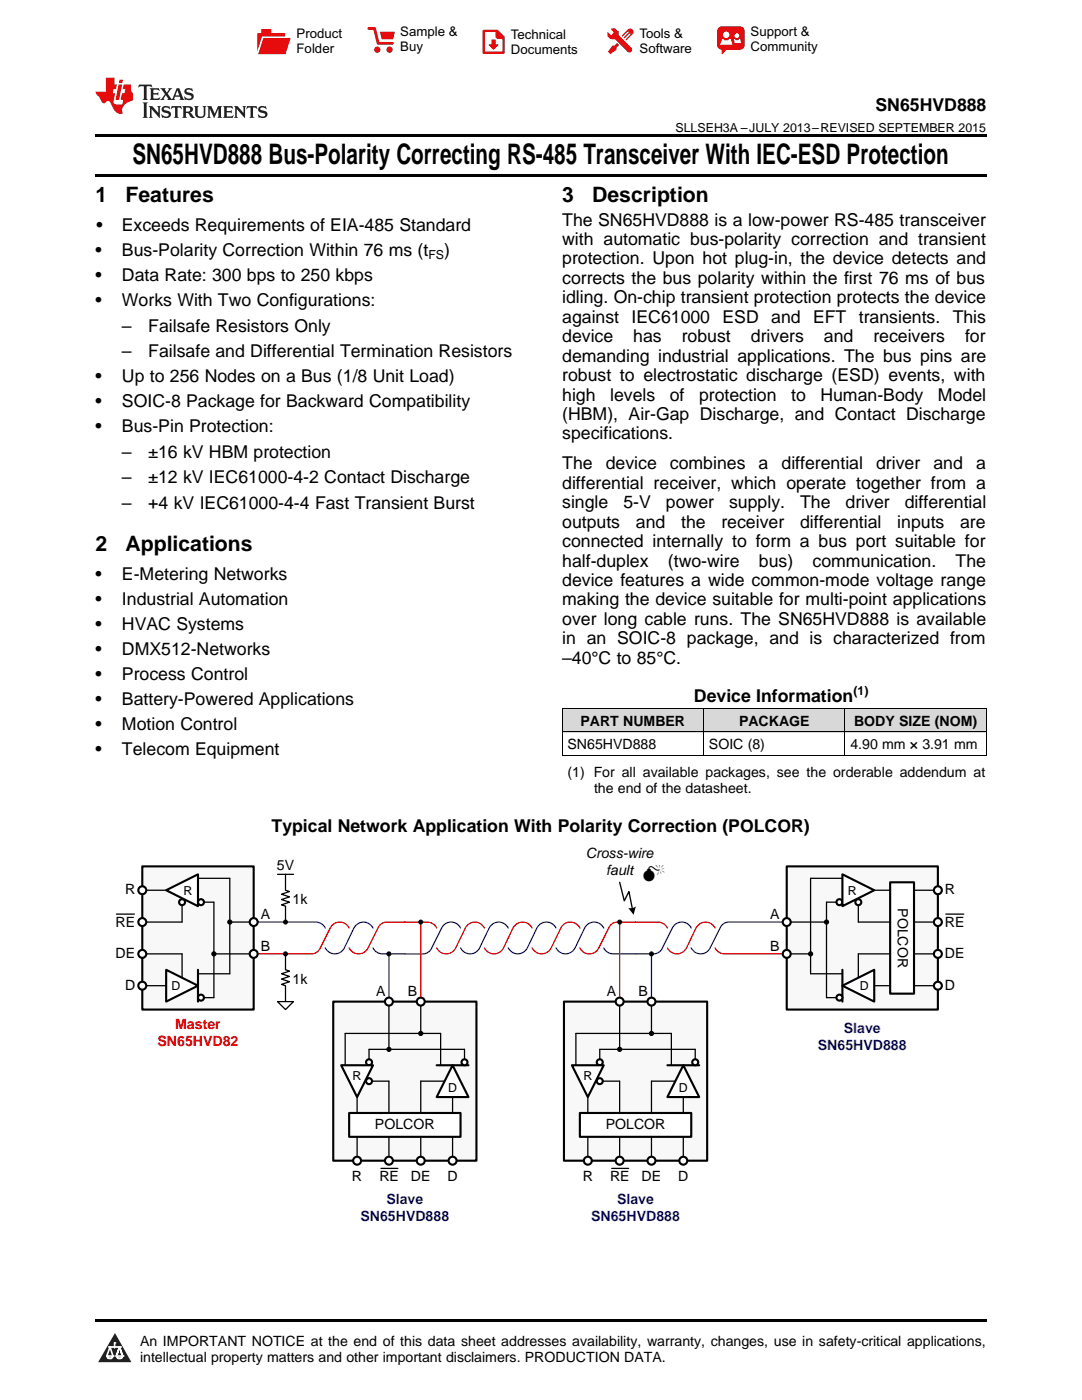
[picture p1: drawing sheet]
<svg xmlns="http://www.w3.org/2000/svg" width="216mm" height="279mm" viewBox="0 0 216 279" stroke-linecap="round" stroke-linejoin="round" font-family="sans-serif">
<g fill="#d8d8d8">
<path d="M112.2 141.5h28.2v4.6h-28.2z"/>
<path d="M140.4 141.5h28.2v4.6h-28.2z"/>
<path d="M168.6 141.5h28.2v4.6h-28.2z"/>
</g>
<path d="M22.9 266l3.3 5.9h-6.6z" fill="#231f20"/>
<path d="M21.3 270.6h1.2l-.3 .5h-.3a.53 .53 0 0 1-.6-.5z" fill-rule="evenodd" fill="#fff"/>
<path d="M21.3 270.6h1.2l-.3 .5h-.3a.53 .53 0 0 1-.6-.5z" fill="none" stroke="#231f20" stroke-width=".33"/>
<path d="M21.3 270.6l1.2 .1-.3 .4h-.5z" fill="none" stroke="#fff" stroke-width=".33"/>
<path d="M22.9 268.9h.1" fill="none" stroke="#fff" stroke-width=".33"/>
<path d="M22.9 268v.9z" fill="#fff"/>
<path d="M22.9 268v.9z" fill="none" stroke="#fff" stroke-width=".33"/>
<circle cx="22.9" cy="268" r=".16" fill="#fff"/>
<path d="M21.8 268.8h.1" fill="none" stroke="#fff" stroke-width=".33"/>
<path d="M21.8 268.8h2.2z" fill="#fff"/>
<path d="M21.8 268.8h2.2z" fill="none" stroke="#fff" stroke-width=".33"/>
<circle cx="24" cy="268.8" r=".16" fill="#fff"/>
<path d="M23.2 270.6h.1" fill="none" stroke="#fff" stroke-width=".33"/>
<path d="M23.8 268.8l-.6 1.8z" fill="#fff"/>
<path d="M23.8 268.8l-.6 1.8z" fill="none" stroke="#fff" stroke-width=".33"/>
<path d="M23.8 268.8l.7 1.8z" fill="#fff"/>
<path d="M23.8 268.8l.7 1.8z" fill="none" stroke="#fff" stroke-width=".33"/>
<path d="M24.4 270.6h.1" fill="none" stroke="#fff" stroke-width=".33"/>
<circle cx="21.3" cy="270.6" r=".16" fill="#fff"/>
<path d="M22 268.8l-.7 1.8z" fill="#fff"/>
<path d="M22 268.8l-.7 1.8z" fill="none" stroke="#fff" stroke-width=".33"/>
<path d="M22 268.8l.5 1.8z" fill="#fff"/>
<path d="M22 268.8l.5 1.8z" fill="none" stroke="#fff" stroke-width=".33"/>
<circle cx="22.5" cy="270.6" r=".16" fill="#fff"/>
<path d="M23.3 270.6h1.2a.63 .63 0 0 1-.6 .5 .63 .63 0 0 1-.6-.5z" fill-rule="evenodd" fill="#fff"/>
<path d="M23.3 270.6h1.2a.63 .63 0 0 1-.6 .5 .63 .63 0 0 1-.6-.5z" fill="none" stroke="#231f20" stroke-width=".33"/>
<path d="M23.3 270.6h1.2l-.4 .5h-.5z" fill="none" stroke="#fff" stroke-width=".33"/>
<path d="M23.2 270.6h.1" fill="none" stroke="#fff" stroke-width=".33"/>
<circle cx="24.5" cy="270.6" r=".16" fill="#fff"/>
<path d="M19 263.2h177.8v.5h-177.8z" fill="#000"/>
<path d="M57 174.5v9.5M57 190.4v9.5" fill="none" stroke="#000" stroke-width=".25"/>
<path d="M69.7 185.2a2.09 2.09 0 0 0-1.9-1.2 2.09 2.09 0 0 0-1.9 1.2l-2 4a1.89 1.89 0 0 1-1.8 1.2h-11.5M84 184v15.9M87.1 185.2a2.08 2.08 0 0 0-2-1.2h-7.9a1.89 1.89 0 0 0-1.8 1.2l-2 4a2.09 2.09 0 0 1-1.8 1.2 2.09 2.09 0 0 1-1.9-1.2M96.7 185.2a2.13 2.13 0 0 0-1.9-1.2 2.13 2.13 0 0 0-2 1.2l-1.9 4a2.12 2.12 0 0 1-1.9 1.2 2.12 2.12 0 0 1-1.9-1.2M106.2 185.2a2.13 2.13 0 0 0-1.9-1.2 2.13 2.13 0 0 0-1.9 1.2l-1.9 4a2.12 2.12 0 0 1-1.9 1.2 2.12 2.12 0 0 1-1.9-1.2M115.7 185.2a2.12 2.12 0 0 0-1.9-1.2 2.12 2.12 0 0 0-1.9 1.2l-1.9 4a2.12 2.12 0 0 1-1.9 1.2 2.12 2.12 0 0 1-1.9-1.2M123.6 184v15.9M133.2 185.2a2.08 2.08 0 0 0-2-1.2h-8a1.89 1.89 0 0 0-1.7 1.2l-2 4a2.09 2.09 0 0 1-1.9 1.2 2.09 2.09 0 0 1-1.9-1.2M142.7 185.2a2.13 2.13 0 0 0-1.9-1.2 2.13 2.13 0 0 0-1.9 1.2l-1.9 4a2.12 2.12 0 0 1-1.9 1.2 2.12 2.12 0 0 1-1.9-1.2M142.7 189.2a2.09 2.09 0 0 0 2 1.2h12.3" fill="none" stroke="#f00" stroke-width=".25"/>
<path d="M50.6 184h12.3a2.09 2.09 0 0 1 2 1.2M74.4 185.2a2.13 2.13 0 0 0-1.9-1.2 2.13 2.13 0 0 0-1.9 1.2l-1.9 4a2.12 2.12 0 0 1-1.9 1.2 2.12 2.12 0 0 1-1.9-1.2M77.6 190.4v9.5M91.9 185.2a2.09 2.09 0 0 0-1.9-1.2 2.09 2.09 0 0 0-1.9 1.2l-2 4a1.89 1.89 0 0 1-1.7 1.2h-8a2.09 2.09 0 0 1-2-1.2M101.4 185.2a2.13 2.13 0 0 0-1.9-1.2 2.13 2.13 0 0 0-1.9 1.2l-1.9 4a2.12 2.12 0 0 1-1.9 1.2 2.12 2.12 0 0 1-1.9-1.2M110.9 185.2a2.12 2.12 0 0 0-1.9-1.2 2.12 2.12 0 0 0-1.9 1.2l-1.9 4a2.12 2.12 0 0 1-1.9 1.2 2.12 2.12 0 0 1-1.9-1.2M120.5 185.2a2.12 2.12 0 0 0-1.9-1.2 2.12 2.12 0 0 0-1.9 1.2l-1.9 4a2.12 2.12 0 0 1-2 1.2 2.12 2.12 0 0 1-1.9-1.2M130 190.4v9.5M137.9 185.2a2.09 2.09 0 0 0-1.9-1.2 2.09 2.09 0 0 0-1.8 1.2l-2 4a1.88 1.88 0 0 1-1.8 1.2h-7.9a2.08 2.08 0 0 1-2-1.2M157 184h-11.5a1.89 1.89 0 0 0-1.8 1.2l-2 4a2.09 2.09 0 0 1-1.9 1.2 2.09 2.09 0 0 1-1.9-1.2" fill="none" stroke="#00c" stroke-width=".25"/>
<g fill="#000">
<circle cx="57" cy="190.4" r=".4"/>
<circle cx="57" cy="184" r=".4"/>
<circle cx="77.6" cy="190.4" r=".4"/>
<circle cx="84" cy="184" r=".4"/>
<circle cx="123.6" cy="184" r=".4"/>
<circle cx="130" cy="190.4" r=".4"/>
</g>
<g fill="none" stroke="#000" stroke-width=".2">
<circle cx="57" cy="190.4" r=".4"/>
<circle cx="57" cy="184" r=".4"/>
<circle cx="77.6" cy="190.4" r=".4"/>
<circle cx="84" cy="184" r=".4"/>
<circle cx="123.6" cy="184" r=".4"/>
<circle cx="130" cy="190.4" r=".4"/>
</g>
<path d="M28.4 172.9h22.2v28.6h-22.2z" fill-rule="evenodd" fill="#f8f8f8"/>
<path d="M28.4 172.9h22.2v28.6h-22.2z" fill="none" stroke="#000" stroke-width=".42"/>
<path d="M39.5 175.3h6.4v19M28.4 190.4h7.9M28.4 184h7.9M39.5 180h3.2v19.1" fill="none" stroke="#000" stroke-width=".25"/>
<circle cx="40.1" cy="180" r=".6" fill="#fff"/>
<circle cx="40.1" cy="180" r=".6" fill="none" stroke="#000" stroke-width=".42"/>
<path d="M39.5 194.3h6.4M39.5 199.1h3.2" fill="none" stroke="#000" stroke-width=".25"/>
<path d="M33.2 193.5l6.3 3.2-6.3 3.2z" fill="#fff"/>
<path d="M33.2 193.5l6.3 3.2-6.3 3.2zM39.5 193.5v6.4" fill="none" stroke="#000" stroke-width=".42"/>
<circle cx="40.1" cy="199.1" r=".6" fill="#fff"/>
<circle cx="40.1" cy="199.1" r=".6" fill="none" stroke="#000" stroke-width=".42"/>
<g fill="#000">
<circle cx="42.7" cy="190.4" r=".4"/>
<circle cx="45.9" cy="184" r=".4"/>
</g>
<g fill="none" stroke="#000" stroke-width=".25">
<path d="M36.3 179.3v4.7M36.3 190.4v4.7"/>
<circle cx="42.7" cy="190.4" r=".4"/>
<circle cx="45.9" cy="184" r=".4"/>
</g>
<path d="M33.2 177.7l6.3-3.2v6.3z" fill="#fff"/>
<path d="M33.2 177.7l6.3-3.2v6.3z" fill="none" stroke="#000" stroke-width=".42"/>
<circle cx="36.3" cy="180" r=".6" fill="#fff"/>
<circle cx="36.3" cy="180" r=".6" fill="none" stroke="#000" stroke-width=".42"/>
<path d="M28.4 177.7h4.8M28.4 196.7h4.8" fill="none" stroke="#000" stroke-width=".25"/>
<circle cx="28.4" cy="184" r=".79" fill="#fff"/>
<circle cx="28.4" cy="184" r=".79" fill="none" stroke="#000" stroke-width=".42"/>
<circle cx="28.4" cy="196.7" r=".79" fill="#fff"/>
<circle cx="28.4" cy="196.7" r=".79" fill="none" stroke="#000" stroke-width=".42"/>
<circle cx="28.4" cy="177.7" r=".79" fill="#fff"/>
<circle cx="28.4" cy="177.7" r=".79" fill="none" stroke="#000" stroke-width=".42"/>
<circle cx="28.4" cy="190.4" r=".79" fill="#fff"/>
<circle cx="28.4" cy="190.4" r=".79" fill="none" stroke="#000" stroke-width=".42"/>
<path d="M23.2 182.4h3.6M42.7 190.4h7.9M45.9 184h4.7" fill="none" stroke="#000" stroke-width=".25"/>
<circle cx="50.6" cy="190.4" r=".79" fill="#fff"/>
<circle cx="50.6" cy="190.4" r=".79" fill="none" stroke="#000" stroke-width=".42"/>
<circle cx="50.6" cy="184" r=".79" fill="#fff"/>
<circle cx="50.6" cy="184" r=".79" fill="none" stroke="#000" stroke-width=".42"/>
<path d="M56.2 177.7h1.6v3.1h-1.6z" fill-rule="evenodd" fill="#fff"/>
<path d="M57 177.7l.8 .2-1.6 .6 1.6 .5-1.6 .5 1.6 .5-1.6 .6 .8 .2" fill="none" stroke="#000" stroke-width=".25"/>
<path d="M56.2 193.5h1.6v3.2h-1.6z" fill-rule="evenodd" fill="#fff"/>
<path d="M55.4 174.5h3.2M57 193.5l.8 .3-1.6 .5 1.6 .6-1.6 .5 1.6 .5-1.6 .6 .8 .2" fill="none" stroke="#000" stroke-width=".25"/>
<path d="M55.4 199.9h3.2l-1.6 1.6z" fill="#fff"/>
<path d="M55.4 199.9h3.2l-1.6 1.6z" fill="none" stroke="#000" stroke-width=".25"/>
<path d="M157 172.9h30.1v28.6h-30.1z" fill-rule="evenodd" fill="#f8f8f8"/>
<path d="M157 172.9h30.1v28.6h-30.1z" fill="none" stroke="#000" stroke-width=".42"/>
<path d="M168.1 175.3h-6.4v19M168.1 180h-3.2v19.1M171.3 190.4h15.8M171.3 184h15.8" fill="none" stroke="#000" stroke-width=".25"/>
<circle cx="167.5" cy="180" r=".59" fill="#fff"/>
<circle cx="167.5" cy="180" r=".59" fill="none" stroke="#000" stroke-width=".42"/>
<path d="M161.7 194.3h6.4M164.9 199.1h3.2" fill="none" stroke="#000" stroke-width=".25"/>
<path d="M168.1 196.7l6.3-3.2v6.4z" fill="#fff"/>
<path d="M168.1 196.7l6.3-3.2v6.4zM168.1 193.5v6.4" fill="none" stroke="#000" stroke-width=".42"/>
<circle cx="167.5" cy="199.1" r=".59" fill="#fff"/>
<circle cx="167.5" cy="199.1" r=".59" fill="none" stroke="#000" stroke-width=".42"/>
<g fill="#000">
<circle cx="161.7" cy="190.4" r=".4"/>
<circle cx="164.9" cy="184" r=".4"/>
</g>
<g fill="none" stroke="#000" stroke-width=".25">
<path d="M171.3 179.3v4.7M171.3 190.4v4.7"/>
<circle cx="161.7" cy="190.4" r=".4"/>
<circle cx="164.9" cy="184" r=".4"/>
</g>
<path d="M168.1 174.5l6.3 3.2-6.3 3.1z" fill="#fff"/>
<path d="M168.1 174.5l6.3 3.2-6.3 3.1z" fill="none" stroke="#000" stroke-width=".42"/>
<circle cx="171.3" cy="180" r=".6" fill="#fff"/>
<circle cx="171.3" cy="180" r=".6" fill="none" stroke="#000" stroke-width=".42"/>
<path d="M174.4 177.7h12.7M174.4 196.7h12.7" fill="none" stroke="#000" stroke-width=".25"/>
<circle cx="187.1" cy="184" r=".79" fill="#fff"/>
<circle cx="187.1" cy="184" r=".79" fill="none" stroke="#000" stroke-width=".42"/>
<circle cx="187.1" cy="196.7" r=".79" fill="#fff"/>
<circle cx="187.1" cy="196.7" r=".79" fill="none" stroke="#000" stroke-width=".42"/>
<circle cx="187.1" cy="177.7" r=".79" fill="#fff"/>
<circle cx="187.1" cy="177.7" r=".79" fill="none" stroke="#000" stroke-width=".42"/>
<circle cx="187.1" cy="190.4" r=".79" fill="#fff"/>
<circle cx="187.1" cy="190.4" r=".79" fill="none" stroke="#000" stroke-width=".42"/>
<path d="M157 190.4h4.7M188.7 182.4h3.6" fill="none" stroke="#000" stroke-width=".25"/>
<path d="M177.6 176.1h4.8v22.2h-4.8z" fill-rule="evenodd" fill="#fff"/>
<path d="M177.6 176.1h4.8v22.2h-4.8z" fill="none" stroke="#000" stroke-width=".42"/>
<path d="M157 184h7.9" fill="none" stroke="#000" stroke-width=".25"/>
<circle cx="157" cy="190.4" r=".79" fill="#fff"/>
<circle cx="157" cy="190.4" r=".79" fill="none" stroke="#000" stroke-width=".42"/>
<circle cx="157" cy="184" r=".79" fill="#fff"/>
<circle cx="157" cy="184" r=".79" fill="none" stroke="#000" stroke-width=".42"/>
<path d="M66.5 199.9h28.6v31.7h-28.6z" fill-rule="evenodd" fill="#f8f8f8"/>
<path d="M66.5 199.9h28.6v31.7h-28.6z" fill="none" stroke="#000" stroke-width=".42"/>
<path d="M77.6 215.8v15.8M84 215.8v15.8M87.9 206.2h-19v6.4M92.7 209.4h-19.1v3.2" fill="none" stroke="#000" stroke-width=".25"/>
<circle cx="73.6" cy="212" r=".6" fill="#fff"/>
<circle cx="73.6" cy="212" r=".6" fill="none" stroke="#000" stroke-width=".42"/>
<path d="M87.9 206.2v6.4M92.7 209.4v3.2" fill="none" stroke="#000" stroke-width=".25"/>
<path d="M90.3 212.6l3.2 6.3h-6.4z" fill="#fff"/>
<path d="M87.1 212.6h6.4M90.3 212.6l3.2 6.3h-6.4z" fill="none" stroke="#000" stroke-width=".42"/>
<circle cx="92.7" cy="212" r=".6" fill="#fff"/>
<circle cx="92.7" cy="212" r=".6" fill="none" stroke="#000" stroke-width=".42"/>
<g fill="#000">
<circle cx="77.6" cy="209.4" r=".4"/>
<circle cx="84" cy="206.2" r=".4"/>
</g>
<g fill="none" stroke="#000" stroke-width=".25">
<path d="M72.8 215.8h4.8M84 215.8h4.7"/>
<circle cx="77.6" cy="209.4" r=".4"/>
<circle cx="84" cy="206.2" r=".4"/>
</g>
<path d="M68.1 212.6h6.3l-3.1 6.3z" fill="#fff"/>
<path d="M68.1 212.6h6.3l-3.1 6.3z" fill="none" stroke="#000" stroke-width=".42"/>
<circle cx="73.6" cy="215.8" r=".6" fill="#fff"/>
<circle cx="73.6" cy="215.8" r=".6" fill="none" stroke="#000" stroke-width=".42"/>
<path d="M71.3 218.9v12.7M90.3 218.9v12.7" fill="none" stroke="#000" stroke-width=".25"/>
<circle cx="77.6" cy="231.6" r=".79" fill="#fff"/>
<circle cx="77.6" cy="231.6" r=".79" fill="none" stroke="#000" stroke-width=".42"/>
<circle cx="90.3" cy="231.6" r=".79" fill="#fff"/>
<circle cx="90.3" cy="231.6" r=".79" fill="none" stroke="#000" stroke-width=".42"/>
<circle cx="71.3" cy="231.6" r=".79" fill="#fff"/>
<circle cx="71.3" cy="231.6" r=".79" fill="none" stroke="#000" stroke-width=".42"/>
<circle cx="84" cy="231.6" r=".79" fill="#fff"/>
<circle cx="84" cy="231.6" r=".79" fill="none" stroke="#000" stroke-width=".42"/>
<path d="M84 199.9v6.3" fill="none" stroke="#000" stroke-width=".25"/>
<path d="M69.7 222.1h22.2v4.8h-22.2z" fill-rule="evenodd" fill="#fff"/>
<path d="M69.7 222.1h22.2v4.8h-22.2z" fill="none" stroke="#000" stroke-width=".42"/>
<path d="M77.6 199.9v9.5" fill="none" stroke="#000" stroke-width=".25"/>
<circle cx="84" cy="199.9" r=".79" fill="#fff"/>
<circle cx="84" cy="199.9" r=".79" fill="none" stroke="#000" stroke-width=".42"/>
<circle cx="77.6" cy="199.9" r=".79" fill="#fff"/>
<circle cx="77.6" cy="199.9" r=".79" fill="none" stroke="#000" stroke-width=".42"/>
<path d="M76 233.2h3.4" fill="none" stroke="#000" stroke-width=".25"/>
<path d="M112.5 199.9h28.6v31.7h-28.6z" fill-rule="evenodd" fill="#f8f8f8"/>
<path d="M112.5 199.9h28.6v31.7h-28.6z" fill="none" stroke="#000" stroke-width=".42"/>
<path d="M123.6 215.8v15.8M130 215.8v15.8M134 206.2h-19.1v6.4M138.7 209.4h-19v3.2" fill="none" stroke="#000" stroke-width=".25"/>
<circle cx="119.7" cy="212" r=".6" fill="#fff"/>
<circle cx="119.7" cy="212" r=".6" fill="none" stroke="#000" stroke-width=".42"/>
<path d="M134 206.2v6.4M138.7 209.4v3.2" fill="none" stroke="#000" stroke-width=".25"/>
<path d="M136.3 212.6l3.2 6.3h-6.3z" fill="#fff"/>
<path d="M133.2 212.6h6.3M136.3 212.6l3.2 6.3h-6.3z" fill="none" stroke="#000" stroke-width=".42"/>
<circle cx="138.7" cy="212" r=".6" fill="#fff"/>
<circle cx="138.7" cy="212" r=".6" fill="none" stroke="#000" stroke-width=".42"/>
<g fill="#000">
<circle cx="123.6" cy="209.4" r=".4"/>
<circle cx="130" cy="206.2" r=".4"/>
</g>
<g fill="none" stroke="#000" stroke-width=".25">
<path d="M118.9 215.8h4.7M130 215.8h4.8"/>
<circle cx="123.6" cy="209.4" r=".4"/>
<circle cx="130" cy="206.2" r=".4"/>
</g>
<path d="M114.1 212.6h6.4l-3.2 6.3z" fill="#fff"/>
<path d="M114.1 212.6h6.4l-3.2 6.3z" fill="none" stroke="#000" stroke-width=".42"/>
<circle cx="119.7" cy="215.8" r=".6" fill="#fff"/>
<circle cx="119.7" cy="215.8" r=".6" fill="none" stroke="#000" stroke-width=".42"/>
<path d="M117.3 218.9v12.7M136.3 218.9v12.7" fill="none" stroke="#000" stroke-width=".25"/>
<circle cx="123.6" cy="231.6" r=".79" fill="#fff"/>
<circle cx="123.6" cy="231.6" r=".79" fill="none" stroke="#000" stroke-width=".42"/>
<circle cx="136.3" cy="231.6" r=".79" fill="#fff"/>
<circle cx="136.3" cy="231.6" r=".79" fill="none" stroke="#000" stroke-width=".42"/>
<circle cx="117.3" cy="231.6" r=".79" fill="#fff"/>
<circle cx="117.3" cy="231.6" r=".79" fill="none" stroke="#000" stroke-width=".42"/>
<circle cx="130" cy="231.6" r=".79" fill="#fff"/>
<circle cx="130" cy="231.6" r=".79" fill="none" stroke="#000" stroke-width=".42"/>
<path d="M130 199.9v6.3" fill="none" stroke="#000" stroke-width=".25"/>
<path d="M115.7 222.1h22.2v4.8h-22.2z" fill-rule="evenodd" fill="#fff"/>
<path d="M115.7 222.1h22.2v4.8h-22.2z" fill="none" stroke="#000" stroke-width=".42"/>
<path d="M123.6 199.9v9.5" fill="none" stroke="#000" stroke-width=".25"/>
<circle cx="130" cy="199.9" r=".79" fill="#fff"/>
<circle cx="130" cy="199.9" r=".79" fill="none" stroke="#000" stroke-width=".42"/>
<circle cx="123.6" cy="199.9" r=".79" fill="#fff"/>
<circle cx="123.6" cy="199.9" r=".79" fill="none" stroke="#000" stroke-width=".42"/>
<path d="M122.1 233.2h3.3" fill="none" stroke="#000" stroke-width=".25"/>
<path d="M123.6 176.1l1 3.7 .9-1.9 .7 3.5" fill="none" stroke="#000" stroke-width=".26"/>
<path d="M125.4 181.2a1.71 1.71 0 0 0 1.5-.3l-.5 1.7z" fill-rule="evenodd" fill="#000"/>
<path d="M112.2 150.7h84.6M112.2 146.1h84.6M112.2 141.4h84.6M112.2 141.4v9.4M140.4 141.4v9.4M168.6 141.4v9.4M196.8 141.4v9.4" fill="none" stroke="#000" stroke-width=".2"/>
<path d="M19 34.8h177.8v.5h-177.8zM19 26.8h177.8v.6h-177.8zM112.2 150.7l.1 .1zM168.5 150.7l.1 .1zM196.7 150.7l.1 .1z" fill="#000"/>
<path d="M27.7 16.9l-.1 .6 .6-.3h.5v.2v2.2l-.2 .4h1l-.2-.4v-2.2v-.2h.5l.6 .3-.2-.6zM29.9 17.6l.2 .4v1.6l-.2 .4h1.9l.1-.6a1.09 1.09 0 0 1-1.3 .1v-.6h.6l.4 .2v-.7l-.2 .2h-.8v-.6l.2-.1a1.01 1.01 0 0 1 1 .3l-.1-.6zM32 17.6l.9 1.2-1 1.2h.9l-.2-.3 .5-.7 .5 .7-.3 .3h1.7l-.2-.3 .1-.4h1l.1 .4-.2 .3h1l-.3-.4-.7-2h-.5l-1 2.2-.8-1.1 .9-1.1h-.9l.2 .2-.4 .7-.4-.7 .2-.2zM35.4 18l.4 1h-.8zM37 17.7a.66 .66 0 0 0-.2 .8 .66 .66 0 0 0 .6 .4l.7 .2 .1 .2a.8 .8 0 0 1-.7 .4 .8 .8 0 0 1-.7-.5l.1 .8 .2-.2a.94 .94 0 0 0 1.1 .1 .94 .94 0 0 0 .4-.9 1.48 1.48 0 0 0-1.3-.6v-.4a1.1 1.1 0 0 1 1.2 .2l-.2-.6-.2 .1-.5-.1zM28.5 20.4l.2 .4v2.3l-.2 .4h1l-.2-.4v-2.3l.2-.4zM29.7 21.2l.2 .4v1.5l-.2 .4h.8l-.3-.4 .1-1.3 1.6 1.8v-2l.2-.4h-.7l.2 .2v1.1l-1.2-1.3zM32.5 21.3a.66 .66 0 0 0-.2 .8 .66 .66 0 0 0 .6 .4l.6 .2 .2 .2a.8 .8 0 0 1-.8 .4 .8 .8 0 0 1-.7-.5l.2 .7 .2-.1a.94 .94 0 0 0 1 .1 .94 .94 0 0 0 .5-1 1.47 1.47 0 0 0-1.3-.6l-.1-.3a1.1 1.1 0 0 1 1.3 .2l-.2-.6-.2 .1-.5-.2zM34.3 21.2l-.2 .6a.64 .64 0 0 1 .8-.3v1.6l-.2 .4h1l-.3-.4 .1-1.6a.66 .66 0 0 1 .8 .3l-.2-.6zM36.3 21.2l.3 .4v1.5l-.3 .4h1l-.2-.2v-.7h.5l.1 .1a.8 .8 0 0 0 1.2 .7l-1-1a.62 .62 0 0 0 .6-.5 .62 .62 0 0 0-.6-.7zM37.1 21.5h.1a.48 .48 0 0 1 .6 0 .48 .48 0 0 1 .1 .6l-.2 .1-.6 .1zM38.7 21.2l.2 .2a2.29 2.29 0 0 0 .4 2 1.05 1.05 0 0 0 1.7-.7v-1.3l.2-.2h-.8l.2 .4v1.1a.61 .61 0 0 1-.6 .6 .61 .61 0 0 1-.6-.6v-1.1l.3-.4zM41.3 21.2l.3 .4v1.5l-.3 .4h.8l-.2-.4v-1.4l.8 1.9 .9-1.9v1.4l-.2 .4h.9l-.2-.4v-1.5l.2-.4h-.8l-.7 1.5-.6-1.5zM44.5 21.2l.2 .4v1.5l-.2 .4h1.9l.2-.6a1.1 1.1 0 0 1-1.4 .2v-.7h.6l.4 .2v-.6l-.2 .1-.8 .1v-.6l.2-.1a1.02 1.02 0 0 1 1.1 .2l-.2-.5zM46.7 21.2l.2 .4v1.5l-.2 .4h.8l-.3-.4 .1-1.3 1.6 1.8v-2l.2-.4h-.7l.2 .2v1.1l-1.2-1.3zM49.3 21.2l-.1 .6a.64 .64 0 0 1 .8-.3v1.6l-.3 .4h1l-.2-.4v-1.6a.66 .66 0 0 1 .8 .3l-.1-.6zM51.7 21.3a.66 .66 0 0 0-.2 .7 .66 .66 0 0 0 .7 .5l.6 .2 .1 .2a.8 .8 0 0 1-.7 .4 .8 .8 0 0 1-.7-.5l.1 .7 .2-.1a.94 .94 0 0 0 1.1 .1 .94 .94 0 0 0 .4-1 1.48 1.48 0 0 0-1.2-.6l-.1-.3a1.1 1.1 0 0 1 1.2 .2l-.2-.6-.1 .1-.6-.2z" fill="#231f20"/>
<path d="M21.1 15.5v2.8h-2v.4l.9 .9a.96 .96 0 0 0 1 1 .59 .59 0 0 1 .5-.4 .59 .59 0 0 1 .5 .3l.4 .8a1.61 1.61 0 0 0 2.1 1.3 1.63 1.63 0 0 1 1.1-2.2l.9-.3v-1.5a1.6 1.6 0 0 1-.4-1.7h-1.4l-.2 .9h.5l-.2 .8h-.5l-.2 1v.3h.5l-.2 .9h-.7a.74 .74 0 0 1-1-.6l.3-1.6h-.5l.2-.8h.5l.1-.9h-.4v-1.4zM23.7 16.9l-.7 3h.8l.6-3zM23.8 15.9l-.1 .7h.7l.2-.7z" fill="#ee1d23"/>
<g fill="#d60000">
<path d="M52.1 5.8h2v.8h2.8v4.2h-5.5v-4.2h.7z" fill-rule="evenodd"/>
<path d="M52.4 7.5h5.6l-1 3.3h-5.6z" fill-rule="evenodd"/>
</g>
<path d="M52.4 7.4h5.7l-.1 .1h-5.5l-1.1 3.3z" fill-rule="evenodd" fill="#fff"/>
<path d="M52.4 7.4h5.7l-.1 .1h-5.5l-1.1 3.3z" fill="none" stroke="#fff" stroke-width=".2"/>
<path d="M73.6 5.7h1.1l.7 2.9h2.9" fill="none" stroke="#d60000" stroke-width=".55"/>
<g fill="#d60000">
<path d="M75.8 6.3h3l-.4 1.6h-2.2z" fill-rule="evenodd"/>
<circle cx="75.3" cy="9.9" r=".62"/>
<circle cx="77.7" cy="9.9" r=".62"/>
</g>
<path d="M96.5 6.2h2.7l1.3 1.2v3.1h-4z" fill="none" stroke="#d60000" stroke-width=".44"/>
<g fill="#d60000">
<path d="M98.1 7.9h.8v1h.5l-.9 1.1-1-1v-.1h.6z" fill-rule="evenodd"/>
<path d="M98.9 6.2h.3l1.3 1.2v.4h-1.3l-.3-.4z" fill-rule="evenodd"/>
<path d="M121.9 5.7h.8l.7 .6 .1 .7 2.5 2.5-.8 .8-2.3-2.3-1.1-.2-.6-.6v-.8l.7 .6 .5-.4v-.2l-.5-.5z" fill-rule="evenodd"/>
<path d="M122.2 9.1h.4l.5-.5 .4 .4-.5 .5v.4l-1.2 .9-.5-.5z" fill-rule="evenodd"/>
<path d="M125.3 5.9a.67 .67 0 0 1 .9 0 .67 .67 0 0 1 0 .9z" fill-rule="evenodd"/>
<path d="M125.3 5.9l.9 .9-1.2 1.2h-.2v-.2l1-.9v-.2h-.2l-.9 1h-.2v-.2l.9-1 .1-.2h-.3l-.9 1h-.2v-.2z" fill-rule="evenodd"/>
<circle cx="125.6" cy="9.9" r=".54"/>
</g>
<path d="M123.3 6.3v.7" fill="none" stroke="#d60000" stroke-width=".2"/>
<g fill="#d60000">
<path d="M143.4 5.5l.6-.2h3.6a.95 .95 0 0 1 1 .9v2.8a.95 .95 0 0 1-1 .9h-3.6a.95 .95 0 0 1-.9-.9v-2.8z" fill-rule="evenodd"/>
<path d="M144 9.9h.9l-.7 .9h-.2z" fill-rule="evenodd"/>
</g>
<g fill="#fff">
<path d="M146.6 8.6h1.3z"/>
<path d="M144.1 7.8h.3l.1 .2h.8l.2-.2h.3l.4 1.1h-2.5z" fill-rule="evenodd"/>
<path d="M146.4 7.8h.3l.1 .2h.5l.2-.2h.2l.2 .8h-1.3z" fill-rule="evenodd"/>
<circle cx="144.9" cy="6.9" r=".65"/>
<circle cx="147" cy="7.1" r=".48"/>
</g>
<text font-size="5.6" x="26.4" y="32.8">SN65HVD888 Bus-Polarity Correcting RS-485 Transceiver With IEC-ESD Protection</text>
<g font-size="4.2">
<text x="19" y="40.4">1</text>
<text x="25" y="40.4">Features</text>
<text x="112.2" y="40.4">3</text>
<text x="118.2" y="40.4">Description</text>
<text x="19" y="110">2</text>
<text x="25" y="110">Applications</text>
<text x="128.1" y="175.8">0</text>
</g>
<g font-size="3.5">
<text x="174.7" y="22.2">SN65HVD888</text>
<text x="19.2" y="46.1">•</text>
<text x="24.3" y="46.1">Exceeds Requirements of EIA-485 Standard</text>
<text x="112.2" y="45">The SN65HVD888 is a low-power RS-485 transceiver</text>
<text x="19" y="51.1">•</text>
<text x="24.3" y="51.1">Bus-Polarity Correction Within 76 ms (t</text>
<text x="88.6" y="51.1">)</text>
<text x="112.2" y="48.9">with automatic bus-polarity correction and transient</text>
<text x="112.2" y="52.8">protection. Upon hot plug-in, the device detects and</text>
<text x="19" y="56.1">•</text>
<text x="24.3" y="56.1">Data Rate: 300 bps to 250 kbps</text>
<text x="112.2" y="56.7">corrects the bus polarity within the first 76 ms of bus</text>
<text x="19" y="61.1">•</text>
<text x="24.3" y="61.1">Works With Two Configurations:</text>
<text x="112.2" y="60.5">idling. On-chip transient protection protects the device</text>
<text x="112.2" y="64.4">against</text>
<text x="126" y="64.4">IEC61000</text>
<text x="144.2" y="64.4">ESD and</text>
<text x="162.2" y="64.4">EFT transients. This</text>
<text x="24.3" y="66.2">–</text>
<text x="24.3" y="71.3">–</text>
<text x="29.6" y="66.2">Failsafe Resistors Only</text>
<text x="29.6" y="71.3">Failsafe and Differential Termination Resistors</text>
<text x="112.2" y="68.3">device</text>
<text x="126.4" y="68.3">has</text>
<text x="136" y="68.3">robust</text>
<text x="149.8" y="68.3">drivers</text>
<text x="164.4" y="68.3">and</text>
<text x="174.3" y="68.3">receivers</text>
<text x="192.6" y="68.3">for</text>
<text x="19" y="76.3">•</text>
<text x="24.3" y="76.3">Up to 256 Nodes on a Bus (1/8 Unit Load)</text>
<text x="112.2" y="72.2">demanding industrial applications. The bus pins are</text>
<text x="112.2" y="76.1">robust to electrostatic discharge (ESD) events, with</text>
<text x="19" y="81.3">•</text>
<text x="24.3" y="81.3">SOIC-8 Package for Backward Compatibility</text>
<text x="112.2" y="79.9">high</text>
<text x="112.2" y="83.8">(HBM), Air-Gap Discharge, and Contact Discharge</text>
<text x="121.7" y="79.9">levels</text>
<text x="133.7" y="79.9">of</text>
<text x="139.5" y="79.9">protection</text>
<text x="157.9" y="79.9">to</text>
<text x="163.7" y="79.9">Human-Body</text>
<text x="187.2" y="79.9">Model</text>
<text x="19" y="86.3">•</text>
<text x="24.3" y="86.3">Bus-Pin Protection:</text>
<text x="112.2" y="87.7">specifications.</text>
<text x="24.3" y="91.4">–</text>
<text x="29.6" y="91.4">±16 kV HBM protection</text>
<text x="112.2" y="93.7">The</text>
<text x="120.9" y="93.7">device</text>
<text x="133.7" y="93.7">combines</text>
<text x="151.4" y="93.7">a</text>
<text x="156" y="93.7">differential</text>
<text x="174.8" y="93.7">driver</text>
<text x="186.3" y="93.7">and</text>
<text x="194.8" y="93.7">a</text>
<text x="24.3" y="96.4">–</text>
<text x="24.3" y="101.5">–</text>
<text x="29.6" y="96.4">±12 kV IEC61000-4-2 Contact Discharge</text>
<text x="29.6" y="101.5">+4 kV IEC61000-4-4 Fast Transient Burst</text>
<text x="112.2" y="97.5">differential receiver, which operate together from a</text>
<text x="112.2" y="101.4">single</text>
<text x="124.4" y="101.4">5-V</text>
<text x="132.9" y="101.4">power</text>
<text x="145.5" y="101.4">supply.</text>
<text x="159.7" y="101.4">The</text>
<text x="168.7" y="101.4">driver</text>
<text x="180.5" y="101.4">differential</text>
<text x="112.2" y="105.3">outputs</text>
<text x="126.9" y="105.3">and</text>
<text x="135.9" y="105.3">the</text>
<text x="144" y="105.3">receiver</text>
<text x="159.6" y="105.3">differential</text>
<text x="179" y="105.3">inputs</text>
<text x="191.6" y="105.3">are</text>
<text x="112.2" y="109.2">connected internally to form a bus port suitable for</text>
<text x="112.2" y="113.1">half-duplex</text>
<text x="133.3" y="113.1">(two-wire</text>
<text x="151.4" y="113.1">bus)</text>
<text x="162.1" y="113.1">communication.</text>
<text x="190.7" y="113.1">The</text>
<text x="19" y="115.7">•</text>
<text x="24.3" y="115.7">E-Metering Networks</text>
<text x="112.2" y="116.9">device features a wide common-mode voltage range</text>
<text x="19" y="120.7">•</text>
<text x="19" y="125.7">•</text>
<text x="24.3" y="120.7">Industrial Automation</text>
<text x="24.3" y="125.7">HVAC Systems</text>
<text x="112.2" y="120.8">making the device suitable for multi-point applications</text>
<text x="112.2" y="124.7">over long cable runs. The SN65HVD888 is available</text>
<text x="19" y="130.7">•</text>
<text x="24.3" y="130.7">DMX512-Networks</text>
<text x="112.2" y="128.6">in an SOIC-8 package, and is characterized from</text>
<text x="19" y="135.7">•</text>
<text x="24.3" y="135.7">Process Control</text>
<text x="112.2" y="132.5">–40°C to 85°C.</text>
<text x="19" y="140.7">•</text>
<text x="24.3" y="140.7">Battery-Powered Applications</text>
<text x="138.5" y="140.2">Device Information</text>
<text x="19" y="145.7">•</text>
<text x="24.3" y="145.7">Motion Control</text>
<text x="19" y="150.7">•</text>
<text x="24.3" y="150.7">Telecom Equipment</text>
<text x="54.2" y="165.9">Typical Network Application With Polarity Correction (POLCOR)</text>
</g>
<g font-size="2.8">
<text x="113.2" y="149.5">SN65HVD888</text>
<text x="115.8" y="144.9">PART NUMBER</text>
<text x="141.5" y="149.5">SOIC (8)</text>
<text x="147.5" y="144.9">PACKAGE</text>
<text x="169.7" y="149.5">4.90 mm × 3.91 mm</text>
<text x="170.4" y="144.9">BODY SIZE (NOM)</text>
<text x="113.2" y="155">(1) For all available packages, see the orderable addendum at</text>
<text x="118.5" y="158.2">the end of the datasheet.</text>
<text x="55.2" y="173.5">5V</text>
<text x="116.9" y="171.3">Cross-wire</text>
<text x="24.9" y="178.5">R</text>
<text x="121" y="174.7">fault</text>
<text x="188.6" y="178.5">R</text>
<text x="23.1" y="185">RE</text>
<text x="52" y="183.5">A</text>
<text x="58.4" y="180.5">1k</text>
<text x="153.7" y="183.5">A</text>
<text x="179.2" y="181.2" transform="rotate(90 179.2 181.2)">POLCOR</text>
<text x="188.6" y="185">RE</text>
<text x="23.1" y="191.2">DE</text>
<text x="52" y="189.8">B</text>
<text x="153.7" y="189.8">B</text>
<text x="188.6" y="191.2">DE</text>
<text x="24.9" y="197.6">D</text>
<text x="58.4" y="196.4">1k</text>
<text x="188.6" y="197.6">D</text>
<text x="75" y="198.8">A</text>
<text x="81.4" y="198.8">B</text>
<text x="121.1" y="198.8">A</text>
<text x="127.4" y="198.8">B</text>
<text x="74.8" y="225.3">POLCOR</text>
<text x="120.9" y="225.3">POLCOR</text>
<text x="70.2" y="235.7">R</text>
<text x="75.7" y="235.7">RE</text>
<text x="82" y="235.7">DE</text>
<text x="89.3" y="235.7">D</text>
<text x="116.3" y="235.7">R</text>
<text x="121.7" y="235.7">RE</text>
<text x="128" y="235.7">DE</text>
<text x="135.3" y="235.7">D</text>
<text x="27.9" y="268.6">An IMPORTANT NOTICE at the end of this data sheet addresses availability, warranty, changes, use in safety-critical applications,</text>
<text x="27.9" y="271.8">intellectual property matters and other important disclaimers. PRODUCTION DATA.</text>
</g>
<g font-size="2.8" fill="#f00">
<text x="31.4" y="208.8">SN65HVD82</text>
<text x="35" y="205.4">Master</text>
</g>
<g font-size="2.8" fill="#00c">
<text x="163.2" y="209.6">SN65HVD888</text>
<text x="168.4" y="206.2">Slave</text>
<text x="71.9" y="243.7">SN65HVD888</text>
<text x="77.1" y="240.3">Slave</text>
<text x="118" y="243.7">SN65HVD888</text>
<text x="123.1" y="240.3">Slave</text>
</g>
<g font-size="2.6">
<text x="59.2" y="7.6">Product</text>
<text x="59.2" y="10.6">Folder</text>
<text x="79.9" y="7.3">Sample &amp;</text>
<text x="79.9" y="10.2">Buy</text>
<text x="101.9" y="7.8">Technical</text>
<text x="101.9" y="10.8">Documents</text>
<text x="127.6" y="7.6">Tools &amp;</text>
<text x="127.6" y="10.6">Software</text>
<text x="149.8" y="7.2">Support &amp;</text>
<text x="149.8" y="10.2">Community</text>
</g>
<g font-size="2.5">
<text x="134.8" y="26.3">SLLSEH3A –JULY 2013–REVISED SEPTEMBER 2015</text>
<text x="85.5" y="51.8">FS</text>
<text x="170.3" y="138.8">(1)</text>
<text x="36.6" y="178.6">R</text>
<text x="169.2" y="178.6">R</text>
<text x="34.2" y="197.6">D</text>
<text x="171.6" y="197.6">D</text>
<text x="70.4" y="215.5">R</text>
<text x="116.4" y="215.5">R</text>
<text x="89.4" y="217.9">D</text>
<text x="135.5" y="217.9">D</text>
</g>
</svg>
